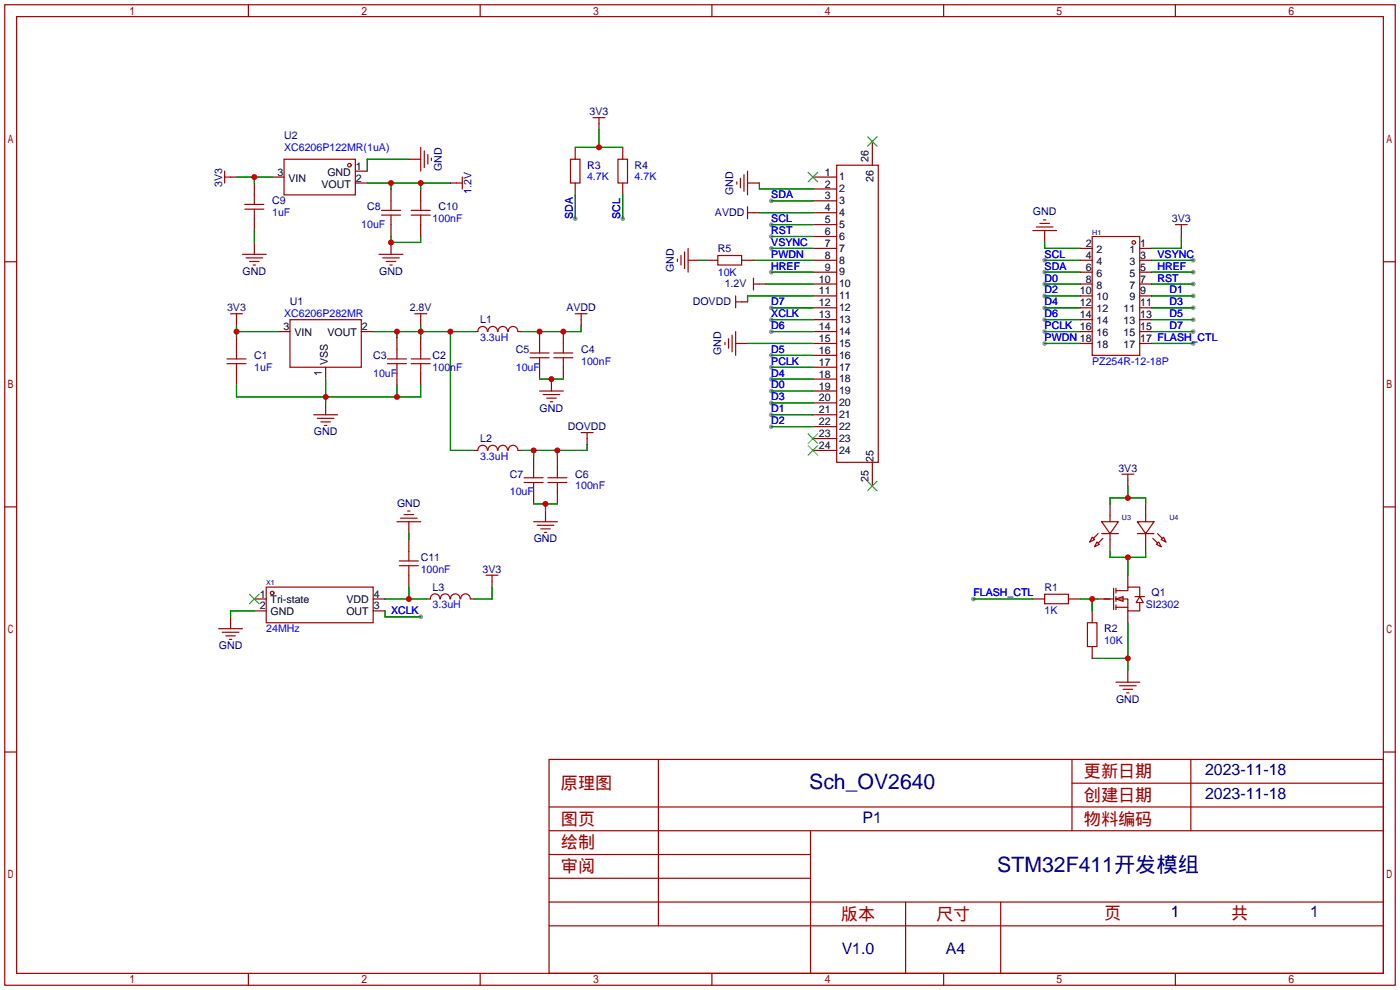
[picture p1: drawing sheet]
<svg xmlns="http://www.w3.org/2000/svg" width="299mm" height="212mm" viewBox="0 0 299 212" stroke-linecap="round" stroke-linejoin="round" font-family="sans-serif">
<g fill="#999">
<circle cx="89.9" cy="131.8" r=".51"/>
<circle cx="208" cy="128" r=".51"/>
<circle cx="164.8" cy="42.9" r=".51"/>
<circle cx="164.8" cy="48" r=".51"/>
<circle cx="164.8" cy="50.5" r=".51"/>
<circle cx="122.9" cy="46.7" r=".51"/>
<circle cx="133.1" cy="46.7" r=".51"/>
<circle cx="164.8" cy="53.1" r=".51"/>
<circle cx="164.8" cy="58.2" r=".51"/>
<circle cx="164.8" cy="65.8" r=".51"/>
<circle cx="164.8" cy="68.3" r=".51"/>
<circle cx="164.8" cy="70.9" r=".51"/>
<circle cx="164.8" cy="75.9" r=".51"/>
<circle cx="164.8" cy="78.5" r=".51"/>
<circle cx="164.8" cy="81" r=".51"/>
<circle cx="164.8" cy="83.6" r=".51"/>
<circle cx="164.8" cy="86.1" r=".51"/>
<circle cx="164.8" cy="88.6" r=".51"/>
<circle cx="164.8" cy="91.2" r=".51"/>
<circle cx="223.3" cy="55.6" r=".51"/>
<circle cx="255" cy="55.6" r=".51"/>
<circle cx="223.3" cy="58.2" r=".51"/>
<circle cx="255" cy="58.2" r=".51"/>
<circle cx="223.3" cy="60.7" r=".51"/>
<circle cx="255" cy="60.7" r=".51"/>
<circle cx="223.3" cy="63.2" r=".51"/>
<circle cx="255" cy="63.2" r=".51"/>
<circle cx="255" cy="65.8" r=".51"/>
<circle cx="255" cy="68.3" r=".51"/>
<circle cx="223.3" cy="68.3" r=".51"/>
<circle cx="255" cy="70.9" r=".51"/>
<circle cx="223.3" cy="65.8" r=".51"/>
<circle cx="223.3" cy="70.9" r=".51"/>
<circle cx="223.3" cy="73.4" r=".51"/>
<circle cx="255" cy="73.4" r=".51"/>
</g>
<g fill="none" stroke="#a10000" stroke-width=".25">
<path d="M1 1h297.2v209.6h-297.2zM3.6 3.6h292.1v204.4h-292.1zM53.1 1v2.6M102.6 1v2.6M152.1 1v2.6M201.7 1v2.6M251.2 1v2.6M48 36.6v2.5M48 37.8h1.3M60.7 34h15.2v7.7h-15.2zM89.9 31.5v5.1M90.7 32.3v3.5"/>
<path d="M91.4 33v2.1M92.2 33.8v.5M97.5 39.1h1.3M98.8 37.8v2.6M121.9 34h2.1v5.1h-2.1zM126.7 25.1h2.6M128 25.1v1.3M132.1 34h2v5.1h-2zM157.5 38.9v.5M158.2 38.1v2M159 37.3v3.6M159.8 36.6v5.1"/>
<path d="M178.8 35.3h8.9v63.5h-8.9zM1 55.9h2.6M51.8 54.4h5.1M52.3 44.7h4.1M52.3 43.7h4.1M52.6 55.1h3.5M53.3 55.9h2.1M54.1 56.6h.5M54.4 41.7v2M54.4 44.7v2M81 54.4h5.1M81.5 46h4.1"/>
<path d="M81.5 45h4.1M81.8 55.1h3.5M82.5 55.9h2.1M83.3 56.6h.5M83.6 42.9v2.1M83.6 46v2M87.9 46h4M87.9 45h4M89.9 42.9v2.1M89.9 46v2M144.8 55.4v.5M145.5 54.6v2"/>
<path d="M146.3 53.8v3.6M147.1 53.1v5.1M153.4 54.6h5.1v2h-5.1zM159.8 44.2v2.5M159.8 45.5h1.2M161 59.4v2.6M220.7 49.3h5.1M221.5 48.5h3.5M222.2 47.8h2.1M223 47h.5M233.4 50.5h10.2v25.4h-10.2zM251.2 48h2.5"/>
<path d="M252.5 48v1.3M295.7 55.9h2.5M48.5 77.7h4.1M48.5 76.7h4.1M49.3 67.1h2.5M50.5 67.1v1.2M50.5 74.7v2M50.5 77.7v2.1M62 68.3h15.2v10.2h-15.2zM82.8 77.7h4.1M82.8 76.7h4.1M84.8 74.7v2"/>
<path d="M84.8 77.7v2.1M87.9 77.7h4M87.9 76.7h4M88.6 67.1h2.6M89.9 67.1v1.2M89.9 74.7v2M89.9 77.7v2.1M102.1 70.9a1.01 1.01 0 0 1 1-1.1 1.01 1.01 0 0 1 1.1 1.1M104.3 70.9a1.01 1.01 0 0 1 1-1.1 1.01 1.01 0 0 1 1 1.1M106.4 70.9a1.01 1.01 0 0 1 1.1-1.1 1.01 1.01 0 0 1 1 1.1M108.6 70.9a1.01 1.01 0 0 1 1-1.1 1.01 1.01 0 0 1 1.1 1.1M113.3 76.5h4"/>
<path d="M113.3 75.4h4M115.3 73.4v2M115.3 76.5v2M118.4 76.5h4M118.4 75.4h4M120.4 73.4v2M120.4 76.5v2M122.9 67.1h2.6M124.2 67.1v1.2M154.9 73.2v.5M155.7 72.4v2M156.5 71.6v3.6"/>
<path d="M157.2 63.2v2.6M157.2 70.9v5M157.2 64.5h1.3M161 60.7h1.3M67.1 88.6h5M67.8 89.4h3.6M68.6 90.2h2M69.3 90.9h.5M102.1 96.3a1.01 1.01 0 0 1 1-1.1 1.01 1.01 0 0 1 1.1 1.1M104.3 96.3a1.01 1.01 0 0 1 1-1.1 1.01 1.01 0 0 1 1 1.1M106.4 96.3a1.01 1.01 0 0 1 1.1-1.1 1.01 1.01 0 0 1 1 1.1M108.6 96.3a1.01 1.01 0 0 1 1-1.1 1.01 1.01 0 0 1 1.1 1.1"/>
<path d="M115.3 83.6h5.1M116.1 84.3h3.5M116.8 85.1h2.1M117.6 85.9h.5M124.2 92.5h2.5M125.5 92.5v1.2M1 108.3h2.6M84.8 111.5h5.1M85.3 119.9h4.1M85.6 110.7h3.6M86.4 110h2M87.1 109.2h.5"/>
<path d="M87.4 117.9v2M112 103.1h4.1M112 102.1h4.1M114 100.1v2M114 103.1v2.1M114 111.5h5.1M114.8 112.3h3.6M115.6 113h2M116.3 113.8h.5M117.1 103.1h4.1M117.1 102.1h4.1M119.1 100.1v2"/>
<path d="M119.1 103.1v2.1M233.4 114.8l.5 .5-1 .5zM234.4 115.8l.5 .5-1 .5zM234.7 114l-1 1.1M235.5 111.5h3.5l-1.8 2.5zM235.5 114h3.5M235.7 115.1l-1 1M237.2 110.2v1.3M237.2 114v1.3M239.8 101.3h2.5M241 101.3v1.3M243.1 111.5h3.5l-1.7 2.5z"/>
<path d="M243.1 114h3.5M244.9 110.2v1.3M244.9 114v1.3M246.4 115.1l1 1M247.1 116.3l.5-.5 .6 1zM247.4 114l1 1.1M248.2 115.3l.5-.5 .5 1zM295.7 108.3h2.5M46.7 134.4h5.1M47.5 135.1h3.6M48.3 135.9h2M49 136.7h.5"/>
<path d="M56.9 125.5h22.9v7.6h-22.9zM85.3 120.9h4.1M87.4 120.9v2M92 128a1.01 1.01 0 0 1 1-1.1 1.01 1.01 0 0 1 1 1.1M94.1 128a1.01 1.01 0 0 1 1-1.1 1.01 1.01 0 0 1 1.1 1.1M96.3 128a1.01 1.01 0 0 1 1-1.1 1.01 1.01 0 0 1 1 1.1M98.5 128a1.01 1.01 0 0 1 1-1.1 1.01 1.01 0 0 1 1 1.1M103.9 122.9h2.5M105.2 122.9v1.3M223.3 127h5v2h-5zM232.4 133.1h2v5.1h-2zM236 128h2"/>
<path d="M238 125.7v4.6M238.5 128h2.5v2.6h2.6v-1.8M238.5 126.2h2.5v-.7h2.6v2M238.5 128l1.5-.5v1zM238.5 125.7v1M238.5 127.5v1M238.5 129.3v1M238.5 129.8h2.5M242.6 127.5h2M243.6 127.5l.7 1.3h-1.5zM238.5 145.8h5.1M239.3 146.6h3.5"/>
<path d="M240 147.3h2.1M240.8 148.1h.5M1 160.7h2.6M117.3 162.3h178.4v45.7h-178.4zM117.3 177.5h178.4M117.3 172.5h178.4M140.7 162.3v35.6M173.2 177.5v30.5M229.1 162.3v15.2M229.1 167.4h66.6M254.5 162.3v15.2M295.7 160.7h2.5"/>
<path d="M117.3 182.6h55.9M117.3 197.9h178.4M117.3 192.8h178.4M117.3 187.7h55.9M193.5 192.8v15.2M213.9 192.8v15.2M53.1 208v2.6M102.6 208v2.6M152.1 208v2.6M201.7 208v2.6M251.2 208v2.6"/>
<circle cx="74.7" cy="35.3" r=".38"/>
<circle cx="242.3" cy="51.8" r=".38"/>
<circle cx="58.2" cy="126.7" r=".38"/>
</g>
<g fill="none" stroke="#870000" stroke-width=".25">
<path d="M49.3 37.8h1.2M54.4 39.1v2.6M58.2 37.8h2.5M75.9 36.6h2.6M75.9 39.1h2.6M87.4 34h2.5M96.3 39.1h1.2M122.9 31.5v2.5M122.9 39.1v2.6M128 26.4v1.3M133.1 31.5v2.5M133.1 39.1v2.6"/>
<path d="M159.8 39.1h2.5M173.7 37.8h5.1M186.4 30.2v5.1M54.4 46.7v2.6M54.4 51.8v2.6M83.6 40.4v2.5M83.6 48v2.5M83.6 51.8v2.6M89.9 40.4v2.5M89.9 48v2.5M147.1 55.6h2.5M150.9 55.6h2.5"/>
<path d="M158.5 55.6h2.5M161 45.5h1.3M173.7 40.4h5.1M173.7 42.9h5.1M173.7 45.5h5.1M173.7 48h5.1M173.7 50.5h5.1M173.7 53.1h5.1M173.7 55.6h5.1M173.7 58.2h5.1M223.3 49.3v2.5M230.9 53.1h2.5"/>
<path d="M230.9 55.6h2.5M230.9 58.2h2.5M243.6 53.1h2.5M243.6 55.6h2.5M243.6 58.2h2.5M252.5 49.3v1.2M50.5 68.3v1.3M50.5 72.1v2.6M50.5 79.8v2.5M59.4 70.9h2.6M69.6 78.5v2.5M77.2 70.9h2.6"/>
<path d="M84.8 72.1v2.6M84.8 79.8v2.5M89.9 68.3v1.3M89.9 72.1v2.6M89.9 79.8v2.5M101.3 70.9h.8M110.7 70.9h.8M115.3 70.9v2.5M115.3 78.5v2.5M120.4 70.9v2.5M120.4 78.5v2.5M124.2 68.3v1.3"/>
<path d="M157.2 73.4h2.6M158.5 64.5h1.3M162.3 60.7h1.3M173.7 60.7h5.1M173.7 63.2h5.1M173.7 65.8h5.1M173.7 68.3h5.1M173.7 70.9h5.1M173.7 73.4h5.1M173.7 75.9h5.1M173.7 78.5h5.1M230.9 60.7h2.5"/>
<path d="M230.9 63.2h2.5M230.9 65.8h2.5M230.9 68.3h2.5M230.9 70.9h2.5M230.9 73.4h2.5M243.6 60.7h2.5M243.6 63.2h2.5M243.6 65.8h2.5M243.6 68.3h2.5M243.6 70.9h2.5M243.6 73.4h2.5M69.6 86.1v2.5"/>
<path d="M101.3 96.3h.8M110.7 96.3h.8M114 97.5v2.6M117.9 81v2.6M119.1 97.5v2.6M125.5 93.7v1.3M173.7 81h5.1M173.7 83.6h5.1M173.7 86.1h5.1M173.7 88.6h5.1M173.7 91.2h5.1M173.7 93.7h5.1"/>
<path d="M173.7 96.3h5.1M186.4 98.8v5.1M87.4 111.5v2.5M87.4 115.3v2.6M114 105.2v2.5M116.6 109v2.5M119.1 105.2v2.5M237.2 107.7v2.5M237.2 115.3v2.6M241 102.6v1.3M244.9 107.7v2.5M244.9 115.3v2.6"/>
<path d="M49.3 131.8v2.6M54.4 128h2.5M54.4 130.6h2.5M79.8 128h2.5M79.8 130.6h2.5M87.4 122.9v2.6M91.2 128h.7M100.6 128h.7M105.2 124.2v1.3M220.7 128h2.6M228.3 128h2.6M233.4 130.6v2.5"/>
<path d="M233.4 138.2v2.5M234.7 128h2.5M241 122.9v2.6M241 130.6v2.5M241 143.3v2.5"/>
</g>
<path d="M172.7 36.8l2.1 2.1M174.8 36.8l-2.1 2.1M185.4 29.2l2.1 2M187.5 29.2l-2.1 2M172.7 92.7l2.1 2M172.7 95.2l2.1 2.1M174.8 92.7l-2.1 2M174.8 95.2l-2.1 2.1M185.4 102.9l2.1 2M187.5 102.9l-2.1 2M53.3 127l2.1 2M55.4 127l-2.1 2" fill="none" stroke="#3c3" stroke-width=".25"/>
<g fill="none" stroke="#008700" stroke-width=".25">
<path d="M50.5 37.8h7.7M54.4 37.8v1.3M78.5 39.1h17.8M83.6 39.1v1.3M87.4 34h-8.9v2.6M89.9 39.1v1.3M122.9 31.5h10.2M128 27.7v3.8M162.3 39.1v1.3h11.4M54.4 49.3v2.5M83.6 50.5v1.3h6.3v-1.3M122.9 41.7v5"/>
<path d="M133.1 41.7v5M149.6 55.6h1.3M161 55.6h12.7M162.3 45.5h11.4M164.8 42.9h8.9M164.8 48h8.9M164.8 50.5h8.9M164.8 53.1h8.9M164.8 58.2h8.9M223.3 51.8v1.3h7.6M223.3 55.6h7.6M223.3 58.2h7.6"/>
<path d="M246.1 55.6h8.9M246.1 58.2h8.9M252.5 50.5v2.6h-6.4M50.5 70.9h8.9M50.5 69.6v2.5M79.8 70.9h21.5M84.8 70.9v1.2M89.9 69.6v2.5M96.3 70.9v25.4h5M124.2 69.6v1.3h-12.7M159.8 73.4h13.9M163.6 60.7h10.1"/>
<path d="M164.8 70.9h8.9M164.8 65.8h8.9M164.8 68.3h8.9M164.8 75.9h8.9M164.8 78.5h8.9M173.7 63.2h-13.9v1.3M223.3 70.9h7.6M223.3 60.7h7.6M223.3 63.2h7.6M223.3 65.8h7.6M223.3 68.3h7.6M223.3 73.4h7.6"/>
<path d="M246.1 70.9h8.9M246.1 60.7h8.9M246.1 63.2h8.9M246.1 65.8h8.9M246.1 68.3h8.9M246.1 73.4h8.9M50.5 82.3v2.5h39.4v-2.5M69.6 81v5.1M84.8 82.3v2.5M114 96.3v1.2M115.3 81h5.1M119.1 96.3v1.2"/>
<path d="M125.5 95v1.3h-14M164.8 81h8.9M164.8 83.6h8.9M164.8 86.1h8.9M164.8 88.6h8.9M164.8 91.2h8.9M87.4 114v1.3M114 107.7h5.1M116.6 107.7v1.3M237.2 107.7v-1.3h7.7v1.3M237.2 117.9v1.2h7.7v-1.2M241 103.9v2.5"/>
<path d="M241 119.1v3.8M54.4 130.6h-5.1v1.2M82.3 128h8.9M82.3 130.6v1.2h7.6M87.4 125.5v2.5M105.2 125.5v2.5h-3.9M208 128h12.7M230.9 128h3.8M233.4 128v2.6M241 133.1v10.2M233.4 140.7h7.6"/>
</g>
<g fill="#c00">
<circle cx="50.5" cy="70.9" r=".63"/>
<circle cx="69.6" cy="84.8" r=".63"/>
<circle cx="84.8" cy="84.8" r=".63"/>
<circle cx="89.9" cy="70.9" r=".63"/>
<circle cx="84.8" cy="70.9" r=".63"/>
<circle cx="96.3" cy="70.9" r=".63"/>
<circle cx="115.3" cy="70.9" r=".63"/>
<circle cx="120.4" cy="70.9" r=".63"/>
<circle cx="117.9" cy="81" r=".63"/>
<circle cx="116.6" cy="107.7" r=".63"/>
<circle cx="119.1" cy="96.3" r=".63"/>
<circle cx="114" cy="96.3" r=".63"/>
<circle cx="83.6" cy="51.8" r=".63"/>
<circle cx="54.4" cy="37.8" r=".63"/>
<circle cx="89.9" cy="39.1" r=".63"/>
<circle cx="83.6" cy="39.1" r=".63"/>
<circle cx="87.4" cy="128" r=".63"/>
<circle cx="241" cy="119.1" r=".63"/>
<circle cx="241" cy="106.4" r=".63"/>
<circle cx="241" cy="140.7" r=".63"/>
<circle cx="233.4" cy="128" r=".63"/>
<circle cx="128" cy="31.5" r=".63"/>
</g>
<g font-size="4.5" fill="#000080">
<text x="172.9" y="168.6">Sch_OV2640</text>
<text x="213.1" y="186.3">STM32F411开发模组</text>
</g>
<g font-size="3.7" fill="#a00000">
<text x="231.6" y="166.1">更新日期</text>
<text x="119.9" y="168.6">原理图</text>
<text x="231.6" y="171.2">创建日期</text>
<text x="119.9" y="176.3">图页</text>
<text x="231.6" y="176.3">物料编码</text>
<text x="119.9" y="181.3">绘制</text>
<text x="119.9" y="186.4">审阅</text>
<text x="179.7" y="196.6">版本</text>
<text x="200" y="196.6">尺寸</text>
<text x="236" y="196.3">页</text>
<text x="263.1" y="196.3">共</text>
</g>
<g font-size="3.4" fill="#000080">
<text x="257.6" y="165.7">2023-11-18</text>
<text x="257.6" y="170.8">2023-11-18</text>
<text x="184.4" y="175.9">P1</text>
<text x="250.3" y="196">1</text>
<text x="280" y="196">1</text>
<text x="179.9" y="203.8">V1.0</text>
<text x="202.1" y="203.8">A4</text>
</g>
<g font-size="2.3" fill="#000080">
<text x="60.7" y="29.7">U2</text>
<text x="126" y="24.6">3V3</text>
<text x="47.5" y="39.9" transform="rotate(-90 47.5 39.9)">3V3</text>
<text x="94.5" y="36.6" transform="rotate(-90 94.5 36.6)">GND</text>
<text x="100.8" y="41.4" transform="rotate(-90 100.8 41.4)">1.2V</text>
<text x="125.5" y="36">R3</text>
<text x="135.6" y="36">R4</text>
<text x="156.7" y="41.6" transform="rotate(-90 156.7 41.6)">GND</text>
<text x="58.2" y="43.7">C9</text>
<text x="78.5" y="44.9">C8</text>
<text x="93.7" y="44.9">C10</text>
<text x="152.8" y="46.2">AVDD</text>
<text x="220.7" y="46.1">GND</text>
<text x="250.5" y="47.5">3V3</text>
<text x="153.4" y="53.8">R5</text>
<text x="51.8" y="58.8">GND</text>
<text x="81" y="58.8">GND</text>
<text x="144" y="58.1" transform="rotate(-90 144 58.1)">GND</text>
<text x="62" y="65.2">U1</text>
<text x="148.1" y="65.2">DOVDD</text>
<text x="154.9" y="61.4">1.2V</text>
<text x="48.5" y="66.5">3V3</text>
<text x="87.6" y="66.5">2.8V</text>
<text x="102.6" y="69.1">L1</text>
<text x="121.1" y="66.5">AVDD</text>
<text x="54.4" y="76.7">C1</text>
<text x="79.8" y="76.7">C3</text>
<text x="92.5" y="76.7">C2</text>
<text x="110.2" y="75.4">C5</text>
<text x="124.2" y="75.4">C4</text>
<text x="154.1" y="75.9" transform="rotate(-90 154.1 75.9)">GND</text>
<text x="115.3" y="88">GND</text>
<text x="67.1" y="93">GND</text>
<text x="102.6" y="94.5">L2</text>
<text x="121.4" y="91.9">DOVDD</text>
<text x="239" y="100.8">3V3</text>
<text x="109" y="102.1">C7</text>
<text x="122.9" y="102.1">C6</text>
<text x="84.9" y="108.3">GND</text>
<text x="89.9" y="119.9">C11</text>
<text x="114.1" y="115.9">GND</text>
<text x="103.1" y="122.4">3V3</text>
<text x="92.5" y="126.2">L3</text>
<text x="223.3" y="126.2">R1</text>
<text x="246.1" y="127.5">Q1</text>
<text x="236" y="135.1">R2</text>
<text x="46.8" y="138.8">GND</text>
<text x="238.5" y="150.2">GND</text>
</g>
<g font-size="2.3" fill="#00f">
<text x="60.7" y="32.2">XC6206P122MR(1uA)</text>
<text x="125.5" y="38.6">4.7K</text>
<text x="135.6" y="38.6">4.7K</text>
<text x="58.2" y="46.2">1uF</text>
<text x="92.5" y="47.5">100nF</text>
<text x="122.4" y="46.7" transform="rotate(-90 122.4 46.7)">SDA</text>
<text x="132.6" y="46.7" transform="rotate(-90 132.6 46.7)">SCL</text>
<text x="164.8" y="42.4">SDA</text>
<text x="164.8" y="47.5">SCL</text>
<text x="77.2" y="48.7">10uF</text>
<text x="164.8" y="50">RST</text>
<text x="164.8" y="52.5">VSYNC</text>
<text x="153.4" y="58.9">10K</text>
<text x="164.8" y="55.1">PWDN</text>
<text x="164.8" y="57.6">HREF</text>
<text x="223.3" y="55.1">SCL</text>
<text x="223.3" y="57.6">SDA</text>
<text x="247.4" y="55.1">VSYNC</text>
<text x="247.4" y="57.6">HREF</text>
<text x="164.8" y="65.2">D7</text>
<text x="223.3" y="60.2">D0</text>
<text x="223.3" y="62.7">D2</text>
<text x="223.3" y="65.2">D4</text>
<text x="247.4" y="60.2">RST</text>
<text x="249.9" y="62.7">D1</text>
<text x="249.9" y="65.2">D3</text>
<text x="60.7" y="67.8">XC6206P282MR</text>
<text x="164.8" y="67.8">XCLK</text>
<text x="164.8" y="70.3">D6</text>
<text x="223.3" y="67.8">D6</text>
<text x="223.3" y="70.3">PCLK 16</text>
<text x="249.9" y="67.8">D5</text>
<text x="249.9" y="70.3">D7</text>
<text x="102.6" y="72.9">3.3uH</text>
<text x="124.2" y="77.9">100nF</text>
<text x="164.8" y="75.4">D5</text>
<text x="164.8" y="77.9">PCLK</text>
<text x="223.3" y="72.9">PWDN 18</text>
<text x="233.4" y="77.9">PZ254R-12-18P</text>
<text x="54.4" y="79.2">1uF</text>
<text x="79.8" y="80.5">10uF</text>
<text x="92.5" y="79.2">100nF</text>
<text x="110.2" y="79.2">10uF</text>
<text x="164.8" y="80.5">D4</text>
<text x="164.8" y="83">D0</text>
<text x="164.8" y="85.6">D3</text>
<text x="164.8" y="88.1">D1</text>
<text x="164.8" y="90.6">D2</text>
<text x="102.6" y="98.3">3.3uH</text>
<text x="109" y="105.9">10uF</text>
<text x="122.9" y="104.6">100nF</text>
<text x="89.9" y="122.4">100nF</text>
<text x="83.6" y="131.3">XCLK</text>
<text x="92.5" y="130">3.3uH</text>
<text x="208" y="127.5">FLASH_CTL</text>
<text x="223.3" y="131.3">1K</text>
<text x="244.9" y="130">SI2302</text>
<text x="56.9" y="135.1">24MHz</text>
<text x="236" y="137.6">10K</text>
</g>
<g font-size="2.3">
<text x="185.6" y="34.5" transform="rotate(-90 185.6 34.5)">26</text>
<text x="59.3" y="37.5">3</text>
<text x="61.6" y="38.8">VIN</text>
<text x="68.7" y="40.1">VOUT</text>
<text x="70" y="37.5">GND</text>
<text x="76.1" y="36.3">1</text>
<text x="76.1" y="38.8">2</text>
<text x="176.3" y="37.5">1</text>
<text x="176.3" y="40.1">2</text>
<text x="179.3" y="38.6">1</text>
<text x="179.3" y="41.1">2</text>
<text x="186.7" y="38.8" transform="rotate(-90 186.7 38.8)">26</text>
<text x="176.3" y="42.6">3</text>
<text x="176.3" y="45.2">4</text>
<text x="176.3" y="47.7">5</text>
<text x="179.3" y="43.6">3</text>
<text x="179.3" y="46.2">4</text>
<text x="176.3" y="50.2">6</text>
<text x="176.3" y="52.8">7</text>
<text x="179.3" y="48.7">5</text>
<text x="179.3" y="51.3">6</text>
<text x="179.3" y="53.8">7</text>
<text x="232" y="52.8">2</text>
<text x="243.7" y="52.8">1</text>
<text x="176.3" y="55.3">8</text>
<text x="176.3" y="57.9">9</text>
<text x="179.3" y="56.3">8</text>
<text x="179.3" y="58.9">9</text>
<text x="232" y="57.9">6</text>
<text x="232" y="55.3">4</text>
<text x="234.4" y="59.1">6</text>
<text x="234.4" y="56.6">4</text>
<text x="234.4" y="54">2</text>
<text x="241.4" y="54">1</text>
<text x="241.4" y="56.6">3</text>
<text x="241.4" y="59.1">5</text>
<text x="243.7" y="55.3">3</text>
<text x="243.7" y="57.9">5</text>
<text x="175" y="60.4">10</text>
<text x="175" y="62.9">11</text>
<text x="175" y="65.5">12</text>
<text x="179.3" y="61.4">10</text>
<text x="179.3" y="64">11</text>
<text x="230.8" y="65.5">12</text>
<text x="230.8" y="62.9">10</text>
<text x="232" y="60.4">8</text>
<text x="234.4" y="64.2">10</text>
<text x="234.4" y="61.7">8</text>
<text x="241.4" y="61.7">7</text>
<text x="241.4" y="64.2">9</text>
<text x="243.7" y="60.4">7</text>
<text x="243.7" y="62.9">9</text>
<text x="243.7" y="65.5">11</text>
<text x="60.6" y="70.6">3</text>
<text x="62.9" y="71.8">VIN</text>
<text x="70" y="71.8">VOUT</text>
<text x="77.3" y="70.6">2</text>
<text x="175" y="68">13</text>
<text x="175" y="70.6">14</text>
<text x="179.3" y="66.5">12</text>
<text x="179.3" y="69">13</text>
<text x="179.3" y="71.6">14</text>
<text x="230.8" y="68">14</text>
<text x="234.4" y="71.8">16</text>
<text x="234.4" y="69.3">14</text>
<text x="234.4" y="66.7">12</text>
<text x="240.1" y="66.7">11</text>
<text x="240.1" y="69.3">13</text>
<text x="240.1" y="71.8">15</text>
<text x="243.7" y="68">13</text>
<text x="243.7" y="70.6">15</text>
<text x="175" y="73.1">15</text>
<text x="175" y="75.6">16</text>
<text x="179.3" y="74.1">15</text>
<text x="179.3" y="76.7">16</text>
<text x="234.4" y="74.4">18</text>
<text x="240.1" y="74.4">17</text>
<text x="243.7" y="73.1">17 FLASH_CTL</text>
<text x="68.8" y="80.4" transform="rotate(-90 68.8 80.4)">1</text>
<text x="70.1" y="78" transform="rotate(-90 70.1 78)">VSS</text>
<text x="175" y="78.2">17</text>
<text x="175" y="80.7">18</text>
<text x="175" y="83.3">19</text>
<text x="179.3" y="79.2">17</text>
<text x="179.3" y="81.7">18</text>
<text x="175" y="85.8">20</text>
<text x="175" y="88.3">21</text>
<text x="179.3" y="84.3">19</text>
<text x="179.3" y="86.8">20</text>
<text x="179.3" y="89.4">21</text>
<text x="175" y="90.9">22</text>
<text x="175" y="93.4">23</text>
<text x="175" y="96">24</text>
<text x="179.3" y="91.9">22</text>
<text x="179.3" y="94.4">23</text>
<text x="179.3" y="97">24</text>
<text x="186.7" y="98.8" transform="rotate(-90 186.7 98.8)">25</text>
<text x="185.6" y="103.1" transform="rotate(-90 185.6 103.1)">25</text>
<text x="55.5" y="127.7">1</text>
<text x="55.5" y="130.2">2</text>
<text x="57.8" y="129">Tri-state</text>
<text x="57.8" y="131.5">GND</text>
<text x="74" y="131.5">OUT</text>
<text x="74" y="129">VDD</text>
<text x="79.9" y="130.2">3</text>
<text x="79.9" y="127.7">4</text>
</g>
<g font-size="1.5" fill="#000080">
<text x="233.4" y="50.2">H1</text>
<text x="239.8" y="111.1">U3</text>
<text x="249.9" y="111.1">U4</text>
<text x="56.9" y="125.1">X1</text>
</g>
</svg>
